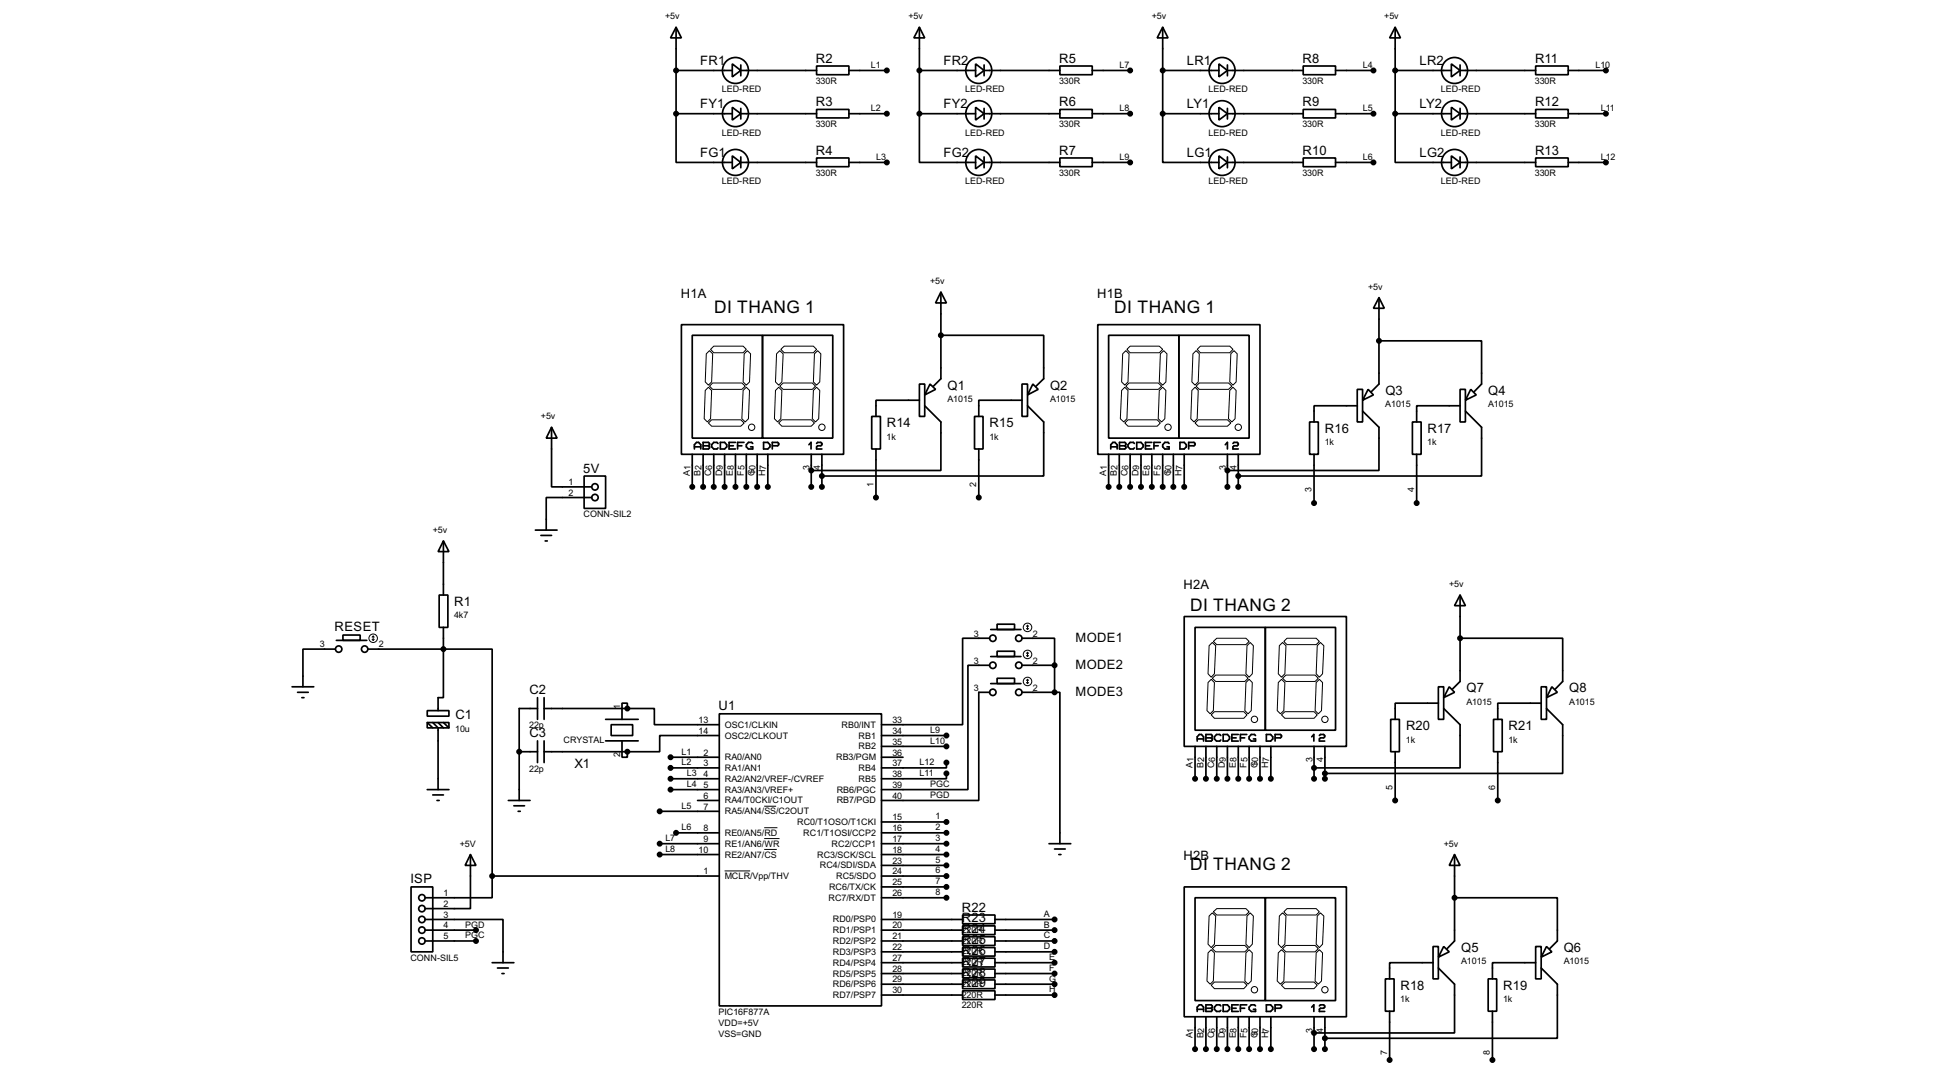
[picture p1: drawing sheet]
<svg xmlns="http://www.w3.org/2000/svg" width="460mm" height="256mm" viewBox="0 0 460 256" stroke-linecap="round" stroke-linejoin="round" font-family="sans-serif">
<g fill="none" stroke="#000" stroke-width=".4">
<path d="M158.8 6.4l1.3 2.5h-2.6zM158.8 16.6h13.2M158.8 6.4v20.3M172 15l2 1.6-2 1.5zM174 16.6h17.8M174 15.3v2.5M191.8 15.5h7.6v2.1h-7.6zM199.4 16.6h8.9M216 6.4l1.2 2.5h-2.5zM216 16.6h13.2M216 6.4v20.3M229.2 15l2 1.6-2 1.5z"/>
<path d="M231.2 16.6h17.8M231.2 15.3v2.5M249 15.5h7.6v2.1h-7.6zM256.6 16.6h8.9M273.1 6.4l1.3 2.5h-2.6zM273.1 6.4v20.3M273.1 16.6h13.2M286.3 15l2 1.6-2 1.5zM288.3 15.3v2.5M288.3 16.6h17.8M306.1 15.5h7.6v2.1h-7.6zM313.7 16.6h8.9"/>
<path d="M327.7 6.4l1.3 2.5h-2.6zM327.7 16.6h13.2M327.7 6.4v20.3M340.9 15l2.1 1.6-2.1 1.5zM343 16.6h17.7M343 15.3v2.5M360.7 15.5h7.7v2.1h-7.7zM368.4 16.6h8.8M158.8 26.7v11.5h13.2M158.8 26.7h13.2M172 25.2l2 1.5-2 1.5zM172 36.6l2 1.6-2 1.5z"/>
<path d="M174 26.7h17.8M174 38.2h17.8M174 25.5v2.5M174 36.9v2.5M191.8 25.7h7.6v2h-7.6zM191.8 37.1h7.6v2.1h-7.6zM199.4 26.7h8.9M199.4 38.2h8.9M216 26.7v11.5h13.2M216 26.7h13.2M229.2 25.2l2 1.5-2 1.5zM229.2 36.6l2 1.6-2 1.5z"/>
<path d="M231.2 26.7h17.8M231.2 38.2h17.8M231.2 25.5v2.5M231.2 36.9v2.5M249 25.7h7.6v2h-7.6zM249 37.1h7.6v2.1h-7.6zM256.6 26.7h8.9M256.6 38.2h8.9M273.1 26.7v11.5h13.2M273.1 26.7h13.2M286.3 25.2l2 1.5-2 1.5zM286.3 36.6l2 1.6-2 1.5z"/>
<path d="M288.3 25.5v2.5M288.3 36.9v2.5M288.3 26.7h17.8M288.3 38.2h17.8M306.1 25.7h7.6v2h-7.6zM306.1 37.1h7.6v2.1h-7.6zM313.7 26.7h8.9M313.7 38.2h8.9M327.7 26.7v11.5h13.2M327.7 26.7h13.2M340.9 25.2l2.1 1.5-2.1 1.5zM340.9 36.6l2.1 1.6-2.1 1.5z"/>
<path d="M343 26.7h17.7M343 38.2h17.7M343 25.5v2.5M343 36.9v2.5M360.7 25.7h7.7v2h-7.7zM360.7 37.1h7.7v2.1h-7.7zM368.4 26.7h8.8M368.4 38.2h8.8M160.1 76.3h38.1v30.4h-38.1zM162.6 78.8h16.5v24.1h-16.5zM179.1 78.8h16.5v24.1h-16.5zM221 68.6l1.3 2.6h-2.5z"/>
<path d="M221 78.8h24.2v10.2l-1.8 1.7M221 68.6v20.4l-1.7 1.7M257.9 76.3h38.1v30.4h-38.1zM260.4 78.8h16.5v24.1h-16.5zM276.9 78.8h16.5v24.1h-16.5zM323.9 69.9l1.3 2.5h-2.6zM323.9 69.9v20.3l-1.8 1.8M204.8 97.8h2v7.7h-2zM216 90.2h1.2v7.6h-1.2zM216 94h-10.2v3.8M217.2 95.3l3.8 3.8v11.4h-30.4M218.5 90.2l1.3 1.3-2.6 1.3z"/>
<path d="M228.9 97.8h2v7.7h-2zM240.1 90.2h1.3v7.6h-1.3zM240.1 94h-10.2v3.8M241.4 95.3l3.8 3.8v12.7h-52.1M242.6 90.2l1.3 1.3-2.5 1.3zM307.6 99.1h2.1v7.6h-2.1zM318.8 91.5h1.3v7.6h-1.3zM318.8 95.3h-10.1v3.8M320.1 96.6l3.8 3.8v10.1h-35.6M321.4 91.5l1.2 1.3-2.5 1.2zM323.9 80.1h24.1v10.1l-1.7 1.8M331.8 99.1h2v7.6h-2z"/>
<path d="M343 91.5h1.2v7.6h-1.2zM343 95.3h-10.2v3.8M344.2 96.6l3.8 3.8v11.4h-57.1M345.5 91.5l1.3 1.3-2.6 1.2zM129.6 100.4l1.3 2.5h-2.6zM129.6 100.4v14h9.4M137.2 111.8h5.1v7.6h-5.1zM139 116.9h-10.7v7.6M162.6 106.7v7.7M163.1 105.5v-1l.5-.6h.5l.5 .6v1M163.1 105h1.5M165.2 103.9h1.2l.3 .3v.3l-.3 .2 .3 .5-.3 .3h-1.2z"/>
<path d="M165.2 106.7v7.7M165.2 104.7h1.2M167.7 106.7v7.7M168.7 104.2l-.3-.3h-.7l-.5 .6v.5l.5 .5h.7l.3-.3M169.2 103.9h1l.5 .6v.5l-.5 .5h-1zM170.2 106.7v7.7M171.3 104.7h1M172.8 106.7v7.7M172.8 103.9h-1.5v1.6h1.5M173.3 104.7h1M174.8 103.9h-1.5v1.6M175.3 106.7v7.7"/>
<path d="M176.8 104.2l-.2-.3h-.8l-.5 .6v.5l.5 .5h1v-.5h-.5M177.9 106.7v7.7M179.4 103.9h1l.5 .6v.5l-.5 .5h-1zM180.4 106.7v7.7M181.4 104.7h1.3l.2-.2v-.3l-.2-.3h-1.3v1.6M190 104.5l.5-.6v1.6M190.6 106.7v7.7M191.8 104.2l.3-.3h.7l.3 .3v.3l-.3 .2h-.7l-.3 .3v.5h1.3M193.1 106.7v7.7M205.8 105.5v11.4M229.9 105.5v11.4M260.4 106.7v7.7"/>
<path d="M260.9 105.5v-1l.5-.6h.5l.5 .6v1M260.9 105h1.5M262.9 106.7v7.7M263 103.9h1.2l.3 .3v.3l-.3 .2 .3 .5-.3 .3h-1.2zM263 104.7h1.2M265.5 106.7v7.7M266.5 104.2l-.3-.3h-.7l-.5 .6v.5l.5 .5h.7l.3-.3M267 103.9h1l.5 .6v.5l-.5 .5h-1zM268 106.7v7.7M269.1 104.7h1M270.6 106.7v7.7M270.6 103.9h-1.5v1.6h1.5"/>
<path d="M271.1 104.7h1M272.6 103.9h-1.5v1.6M273.1 106.7v7.7M274.6 104.2l-.2-.3h-.8l-.5 .6v.5l.5 .5h1v-.5h-.5M275.6 106.7v7.7M277.2 103.9h1l.5 .6v.5l-.5 .5h-1zM278.2 106.7v7.7M279.2 104.7h1.3l.2-.2v-.3l-.2-.3h-1.3v1.6M287.8 104.5l.5-.6v1.6M288.3 106.7v7.7M289.6 104.2l.3-.3h.7l.3 .3v.3l-.3 .2h-.7l-.3 .3v.5h1.3M290.9 106.7v7.7"/>
<path d="M308.7 106.7v11.5M332.8 106.7v11.5M103.2 139.8h2v7.6h-2zM104.2 127.1l1.3 2.5h-2.6zM104.2 127.1v12.7M125.8 124.5h5.1M127.1 125.8h2.5M128.1 127.1h.5M343 139.8l1.2 2.5h-2.5zM343 139.8v20.3l-1.8 1.8M78.8 152.5h-7.6v8.8M79 150.4h7.2"/>
<path d="M80.6 149.2h4v1.2h-4zM86.4 152.5h17.8M104.2 152.5v11.4h-1.3v3M104.2 152.5h11.4v53.3M104.2 147.4v5.1M232.5 149.9h-6.4v20.3h-19M232.5 156.3h-5.1v29.2h-20.3M232.7 147.9h7.1M232.7 154.2h7.1M234.2 146.6h4.1v1.3h-4.1zM234.2 153h4.1v1.2h-4.1zM234.2 159.3h4.1v1.3h-4.1z"/>
<path d="M240.1 149.9h7.6v6.4M240.1 156.3h7.6M247.7 156.3v6.3M278.2 144.8h38.1v30.5h-38.1zM280.7 147.4h16.5v24.1h-16.5zM297.2 147.4h16.5v24.1h-16.5zM343 149.9h24.1v10.2l-1.8 1.8M68.6 161.3h5.1M69.9 162.6h2.5M70.9 163.9h.5M100.4 166.9h5.1v1.3h-5.1zM100.4 169.7h5.1v1.3h-5.1z"/>
<path d="M100.4 169.7l1.3 1.3M101.7 169.7l1.2 1.3v14.5M102.9 169.7l1.3 1.3M104.2 169.7l1.3 1.3M122 176.6h4.3M126.3 166.4h-4.3v21.6M126.3 163.9v5.1M126.3 174v5.1M127.8 166.4h19.6M127.8 176.6h19.6M127.8 163.9v5.1M127.8 174v5.1"/>
<path d="M142.3 169h7.6M142.3 174h7.6M143.6 170.2h5v2.6h-5zM146.1 174v3.9h1.3v-1.3M147.4 166.4h6.3v3.8h15.3M147.4 166.4v-1.2h-1.3v3.8M157.5 177.9h11.5M169 167.7h38.1v68.6h-38.1zM169 172.8h-14v3.8h-7.6M207.1 177.9h5M207.1 172.8h15.2M207.1 175.3h15.2"/>
<path d="M222.3 179.1v1.3h-15.2M232.5 162.6h-2.6v25.4h-22.8M232.7 160.6h7.1M240.1 162.6h7.6M247.7 162.6h1.3v35.6M280.7 175.3v7.6M281.2 174.1v-1l.5-.6h.5l.5 .6v1M281.2 173.6h1.5M283.3 172.5h1.2l.3 .3v.3l-.3 .2 .3 .5-.3 .3h-1.2zM283.3 175.3v7.6M283.3 173.3h1.2M285.8 175.3v7.6"/>
<path d="M286.8 172.8l-.3-.3h-.7l-.5 .6v.5l.5 .5h.7l.3-.3M287.3 172.5h1l.5 .6v.5l-.5 .5h-1zM288.3 175.3v7.6M289.4 173.3h1M290.9 175.3v7.6M290.9 172.5h-1.5v1.6h1.5M291.4 173.3h1M292.9 172.5h-1.5v1.6M293.4 175.3v7.6M294.9 172.8l-.2-.3h-.8l-.5 .6v.5l.5 .5h1v-.5h-.5M296 175.3v7.6M297.5 172.5h1l.5 .6v.5l-.5 .5h-1z"/>
<path d="M298.5 175.3v7.6M299.5 173.3h1.3l.2-.2v-.3l-.2-.3h-1.3v1.6M308.1 173.1l.5-.6v1.6M308.7 175.3v7.6M309.9 172.8l.3-.3h.7l.3 .3v.3l-.3 .2h-.7l-.3 .3v.5h1.3M311.2 175.3v7.6M326.7 169h2v7.6h-2zM327.7 176.6v11.4M337.9 161.3h1.2v7.7h-1.2zM337.9 165.2h-10.2v3.8M339.1 166.4l3.9 3.8v10.2h-34.3M340.4 161.3l1.3 1.3-2.6 1.3z"/>
<path d="M350.8 169h2.1v7.6h-2.1zM351.8 176.6v11.4M362 161.3h1.3v7.7h-1.3zM362 165.2h-10.2v3.8M363.3 166.4l3.8 3.8v11.5h-55.9M364.5 161.3l1.3 1.3-2.5 1.3zM100.4 185.5h5.1M101.7 186.7h2.5M102.7 188h.5M119.4 188h5.1M120.7 189.3h2.5M121.7 190.6h.5"/>
<path d="M155 190.6h14M155 198.2h14M157.5 180.4h11.5M157.5 182.9h11.5M157.5 185.5h11.5M158.8 195.6h10.2M163.9 188h5.1M207.1 195.6h15.2M207.1 198.2h15.2M207.1 193.1h15.2M222.3 181.7v1.2h-15.2M246.4 198.2h5.1"/>
<path d="M247.7 199.4h2.5M96.6 208.3h5.1v15.3h-5.1zM99.9 216h18.3v10.1M99.9 218.5h11.9M110.5 200.7l1.3 2.6h-2.5zM110.5 200.7v12.7h-10.6M115.6 205.8v5.1h-15.7M115.6 205.8h53.4M155 200.7h14M207.1 200.7h15.2M207.1 203.3h15.2M207.1 205.8h15.2"/>
<path d="M207.1 208.3h15.2M207.1 210.9h15.2M207.1 216h19M207.1 218.5h19M226.1 214.9h7.6v2.1h-7.6zM226.1 217.5h7.6v2h-7.6zM233.7 216h14M233.7 218.5h14M248.7 200.7h.5M278.2 208.3h38.1v30.5h-38.1zM280.7 210.9h16.5v24.1h-16.5zM297.2 210.9h16.5v24.1h-16.5z"/>
<path d="M341.7 200.7l1.3 2.6h-2.6zM341.7 210.9h24.1v10.1l-1.8 1.8M341.7 200.7v20.3l-1.8 1.8M99.9 221h11.9M115.6 226.1h5.1M116.9 227.4h2.5M117.9 228.7h.5M207.1 221h19M207.1 223.6h19M207.1 226.1h19M207.1 228.7h19M207.1 231.2h19"/>
<path d="M207.1 233.7h19M226.1 220h7.6v2.1h-7.6zM226.1 222.6h7.6v2h-7.6zM226.1 225.1h7.6v2h-7.6zM226.1 227.6h7.6v2.1h-7.6zM226.1 230.2h7.6v2h-7.6zM226.1 232.7h7.6v2.1h-7.6zM233.7 221h14M233.7 223.6h14M233.7 226.1h14M233.7 228.7h14M233.7 231.2h14"/>
<path d="M233.7 233.7h14M280.7 238.8v7.6M281.2 237.6v-1l.5-.6h.5l.5 .6v1M281.2 237.1h1.5M283.3 236h1.2l.3 .3v.3l-.3 .2 .3 .5-.3 .3h-1.2zM283.3 238.8v7.6M283.3 236.8h1.2M285.8 238.8v7.6M286.8 236.3l-.3-.3h-.7l-.5 .6v.5l.5 .5h.7l.3-.3M287.3 236h1l.5 .6v.5l-.5 .5h-1zM288.3 238.8v7.6M289.4 236.8h1"/>
<path d="M290.9 238.8v7.6M290.9 236h-1.5v1.6h1.5M291.4 236.8h1M292.9 236h-1.5v1.6M293.4 238.8v7.6M294.9 236.3l-.2-.3h-.8l-.5 .6v.5l.5 .5h1v-.5h-.5M296 238.8v7.6M297.5 236h1l.5 .6v.5l-.5 .5h-1zM298.5 238.8v7.6M299.5 236.8h1.3l.2-.2v-.3l-.2-.3h-1.3v1.6M308.1 236.6l.5-.6v1.6M308.7 238.8v7.6"/>
<path d="M309.9 236.3l.3-.3h.7l.3 .3v.3l-.3 .2h-.7l-.3 .3v.5h1.3M311.2 238.8v7.6M325.4 229.9h2.1v7.6h-2.1zM326.4 237.5v11.5M336.6 222.3h1.3v7.6h-1.3zM336.6 226.1h-10.2v3.8M337.9 227.4l3.8 3.8v11.4h-33M339.1 222.3l1.3 1.3-2.5 1.2zM349.6 229.9h2v7.6h-2zM350.6 237.5v11.5M360.7 222.3h1.3v7.6h-1.3zM360.7 226.1h-10.1v3.8"/>
<path d="M362 227.4l3.8 3.8v12.7h-54.6M363.3 222.3l1.2 1.3-2.5 1.2z"/>
<circle cx="172.7" cy="16.6" r="3.1"/>
<circle cx="229.9" cy="16.6" r="3.1"/>
<circle cx="287" cy="16.6" r="3.1"/>
<circle cx="341.6" cy="16.6" r="3.1"/>
<circle cx="172.7" cy="38.2" r="3.1"/>
<circle cx="172.7" cy="26.7" r="3.1"/>
<circle cx="229.9" cy="38.2" r="3.1"/>
<circle cx="229.9" cy="26.7" r="3.1"/>
<circle cx="287" cy="38.2" r="3.1"/>
<circle cx="287" cy="26.7" r="3.1"/>
<circle cx="341.6" cy="38.2" r="3.1"/>
<circle cx="341.6" cy="26.7" r="3.1"/>
<circle cx="139.7" cy="116.9" r=".75"/>
<circle cx="139.7" cy="114.4" r=".75"/>
<circle cx="79.5" cy="152.5" r=".75"/>
<circle cx="85.6" cy="152.5" r=".75"/>
<circle cx="233.2" cy="149.9" r=".75"/>
<circle cx="233.2" cy="156.3" r=".75"/>
<circle cx="239.3" cy="149.9" r=".75"/>
<circle cx="239.3" cy="156.3" r=".75"/>
<circle cx="233.2" cy="162.6" r=".75"/>
<circle cx="239.3" cy="162.6" r=".75"/>
<circle cx="99.1" cy="210.9" r=".75"/>
<circle cx="99.1" cy="213.4" r=".75"/>
<circle cx="99.1" cy="218.5" r=".75"/>
<circle cx="99.1" cy="216" r=".75"/>
<circle cx="99.1" cy="221" r=".75"/>
</g>
<circle cx="122" cy="176.6" r=".2" fill="#000"/>
<g fill="none" stroke="#000" stroke-width=".23">
<path d="M166.4 99.4l.8-.8h6.8l.8 .8-.8 .7h-6.8zM166.4 91l.8 .7-.3 6.7-.7 .7-.8-.7 .3-6.7zM166.7 90.7l.7-.7h6.9l.8 .7-.8 .8h-6.9zM166.7 82.4l.7 .7-.2 6.6-.8 .8-.7-.8 .2-6.6zM166.9 82.1l.8-.8h6.9l.7 .8-.7 .8h-6.9zM174.6 91.7l.7-.7 .8 .7-.3 6.7-.7 .7-.8-.7zM174.8 83.1l.8-.7 .7 .7-.2 6.6-.8 .8-.7-.8zM182.2 91.7l.7-.7 .8 .7-.3 6.7-.7 .7-.8-.7zM182.4 83.1l.8-.7 .8 .7-.3 6.6-.8 .8-.7-.8zM182.9 99.4l.8-.8h6.9l.7 .8-.7 .7h-6.9zM183.2 90.7l.8-.7h6.8l.8 .7-.8 .8h-6.8zM183.4 82.1l.8-.8h6.9l.7 .8-.7 .8h-6.9z"/>
<path d="M191.1 91.7l.7-.7 .8 .7-.3 6.7-.7 .7-.8-.7zM191.3 83.1l.8-.7 .7 .7-.2 6.6-.8 .8-.7-.8zM263.7 83.1l.8-.7 .7 .7-.2 6.6-.8 .8-.7-.8zM264.2 91l.8 .7-.3 6.7-.7 .7-.8-.7 .3-6.7zM264.7 82.1l.8-.8h6.8l.8 .8-.8 .8h-6.8zM265 98.6h6.8l.8 .8-.8 .7h-6.8l-.8-.7zM265.2 90h6.9l.8 .7-.8 .8h-6.9l-.7-.8zM272.3 91.7l.8-.7 .8 .7-.3 6.7-.7 .7-.8-.7zM272.6 83.1l.8-.7 .7 .7-.2 6.6-.8 .8-.8-.8zM280.2 83.1l.8-.7 .7 .7-.2 6.6-.8 .8-.7-.8zM280.7 99.4l.8-.8h6.8l.8 .8-.8 .7h-6.8zM280.7 91l.8 .7-.3 6.7-.7 .7-.8-.7 .3-6.7z"/>
<path d="M281 90.7l.7-.7h6.9l.8 .7-.8 .8h-6.9zM281.2 82.1l.8-.8h6.9l.7 .8-.7 .8h-6.9zM289.1 83.1l.8-.7 .7 .7-.2 6.6-.8 .8-.7-.8zM289.6 91l.8 .7-.3 6.7-.7 .7-.8-.7 .3-6.7zM87.4 150.2l.3 .2M87.7 149.4v1M87.7 149.4l-.3 .3M87.7 149.4l.2 .3M87.9 150.2l-.2 .2M241.1 147.6l.3 .3M241.1 154l.3 .2M241.4 146.9v1"/>
<path d="M241.4 153.2v1M241.4 159.6v1M241.4 146.9l-.3 .2M241.4 146.9l.2 .2M241.4 153.2l-.3 .3M241.4 153.2l.2 .3M241.4 159.6l-.3 .2M241.4 159.6l.2 .2M241.6 147.6l-.2 .3M241.6 154l-.2 .2M284 151.7l.8-.8 .8 .8-.3 6.6-.8 .8-.7-.8zM284.8 159.3l.8-.7h6.8l.8 .7-.8 .8h-6.8z"/>
<path d="M285 150.7l.8-.8h6.9l.7 .8-.7 .7h-6.9zM293.7 150.9l.7 .8-.2 6.6-.8 .8-.7-.8 .2-6.6zM301.3 159.3l.8-.7h6.8l.8 .7-.8 .8h-6.8zM301.3 150.9l.8 .8-.3 6.6-.8 .8-.7-.8 .2-6.6zM301.6 150.7l.7-.8h6.9l.7 .8-.7 .7h-6.9zM309.4 151.7l.8-.8 .8 .8-.3 6.6-.8 .8-.7-.8zM309.9 159.6l.8 .7-.3 6.6-.7 .8-.8-.8 .3-6.6zM241.1 160.3l.3 .3M241.6 160.3l-.2 .3M283.8 160.3l.7-.7 .8 .7-.3 6.6-.7 .8-.8-.8zM284.5 167.9l.8-.7h6.9l.7 .7-.7 .8h-6.9zM292.7 160.3l.7-.7 .8 .7-.3 6.6-.7 .8-.8-.8z"/>
<path d="M300.3 160.3l.7-.7 .8 .7-.2 6.6-.8 .8-.8-.8zM301 167.9l.8-.7h6.9l.7 .7-.7 .8h-6.9zM179.5 189.4h2.8M179.5 194.4h3.1M179.5 197h3.6M179.5 199.5h3M170.2 204.6h6M284 215.2l.8-.8 .8 .8-.3 6.6-.8 .8-.7-.8zM285 214.2l.8-.8h6.9l.7 .8-.7 .7h-6.9zM292.9 215.2l.8-.8 .7 .8-.2 6.6-.8 .8-.7-.8zM300.5 215.2l.8-.8 .8 .8-.3 6.6-.8 .8-.7-.8zM301.6 214.2l.7-.8h6.9l.7 .8-.7 .7h-6.9z"/>
<path d="M309.4 215.2l.8-.8 .8 .8-.3 6.6-.8 .8-.7-.8zM284.5 231.4l.8-.7h6.9l.7 .7-.7 .8h-6.9zM284.5 223.1l.8 .7-.3 6.6-.7 .8-.8-.8 .3-6.6zM284.8 222.8l.8-.7h6.8l.8 .7-.8 .8h-6.8zM292.7 223.8l.7-.7 .8 .7-.3 6.6-.7 .8-.8-.8zM300.3 223.8l.7-.7 .8 .7-.2 6.6-.8 .8-.8-.8zM301 231.4l.8-.7h6.9l.7 .7-.7 .8h-6.9zM301.3 222.8l.8-.7h6.8l.8 .7-.8 .8h-6.8zM309.2 223.8l.7-.7 .8 .7-.3 6.6-.7 .8-.8-.8z"/>
<circle cx="176.5" cy="100.4" r=".75"/>
<circle cx="193" cy="100.4" r=".75"/>
<circle cx="274.3" cy="100.4" r=".75"/>
<circle cx="290.8" cy="100.4" r=".75"/>
<circle cx="87.6" cy="149.9" r="1"/>
<circle cx="241.3" cy="153.7" r="1"/>
<circle cx="241.3" cy="147.4" r="1"/>
<circle cx="241.3" cy="160.1" r="1"/>
<circle cx="294.6" cy="169" r=".75"/>
<circle cx="311.2" cy="169" r=".75"/>
<circle cx="294.6" cy="232.5" r=".75"/>
<circle cx="311.2" cy="232.5" r=".75"/>
</g>
<g fill="#000" stroke="#000" stroke-width=".4">
<circle cx="158.8" cy="16.6" r=".5"/>
<circle cx="208.3" cy="16.6" r=".5"/>
<circle cx="215.9" cy="16.6" r=".5"/>
<circle cx="265.4" cy="16.6" r=".5"/>
<circle cx="273.1" cy="16.6" r=".5"/>
<circle cx="322.6" cy="16.6" r=".5"/>
<circle cx="327.7" cy="16.6" r=".5"/>
<circle cx="377.2" cy="16.6" r=".5"/>
<circle cx="158.8" cy="26.7" r=".5"/>
<circle cx="208.3" cy="26.7" r=".5"/>
<circle cx="208.3" cy="38.2" r=".5"/>
<circle cx="215.9" cy="26.7" r=".5"/>
<circle cx="265.4" cy="38.2" r=".5"/>
<circle cx="265.4" cy="26.7" r=".5"/>
<circle cx="273.1" cy="26.7" r=".5"/>
<circle cx="322.6" cy="26.7" r=".5"/>
<circle cx="322.6" cy="38.2" r=".5"/>
<circle cx="327.7" cy="26.7" r=".5"/>
<circle cx="377.2" cy="26.7" r=".5"/>
<circle cx="377.2" cy="38.2" r=".5"/>
<circle cx="221" cy="78.8" r=".5"/>
<circle cx="323.9" cy="80.1" r=".5"/>
<circle cx="162.6" cy="114.4" r=".5"/>
<circle cx="165.1" cy="114.4" r=".5"/>
<circle cx="167.6" cy="114.4" r=".5"/>
<circle cx="170.2" cy="114.4" r=".5"/>
<circle cx="172.7" cy="114.4" r=".5"/>
<circle cx="175.3" cy="114.4" r=".5"/>
<circle cx="177.8" cy="114.4" r=".5"/>
<circle cx="180.3" cy="114.4" r=".5"/>
<circle cx="190.5" cy="114.4" r=".5"/>
<circle cx="190.5" cy="110.5" r=".5"/>
<circle cx="193" cy="114.4" r=".5"/>
<circle cx="193" cy="111.8" r=".5"/>
<circle cx="205.7" cy="116.9" r=".5"/>
<circle cx="229.9" cy="116.9" r=".5"/>
<circle cx="260.4" cy="114.4" r=".5"/>
<circle cx="262.9" cy="114.4" r=".5"/>
<circle cx="265.4" cy="114.4" r=".5"/>
<circle cx="268" cy="114.4" r=".5"/>
<circle cx="270.5" cy="114.4" r=".5"/>
<circle cx="273.1" cy="114.4" r=".5"/>
<circle cx="275.6" cy="114.4" r=".5"/>
<circle cx="278.1" cy="114.4" r=".5"/>
<circle cx="288.3" cy="110.5" r=".5"/>
<circle cx="288.3" cy="114.4" r=".5"/>
<circle cx="290.8" cy="111.8" r=".5"/>
<circle cx="290.8" cy="114.4" r=".5"/>
<circle cx="308.6" cy="118.2" r=".5"/>
<circle cx="332.7" cy="118.2" r=".5"/>
<circle cx="104.1" cy="152.5" r=".5"/>
<circle cx="247.7" cy="156.3" r=".5"/>
<circle cx="342.9" cy="149.9" r=".5"/>
<circle cx="121.9" cy="176.6" r=".5"/>
<circle cx="147.3" cy="176.6" r=".5"/>
<circle cx="147.3" cy="166.4" r=".5"/>
<circle cx="157.5" cy="177.9" r=".5"/>
<circle cx="222.3" cy="172.8" r=".5"/>
<circle cx="222.3" cy="175.3" r=".5"/>
<circle cx="222.3" cy="179.1" r=".5"/>
<circle cx="247.7" cy="162.6" r=".5"/>
<circle cx="154.9" cy="198.2" r=".5"/>
<circle cx="154.9" cy="190.6" r=".5"/>
<circle cx="157.5" cy="185.5" r=".5"/>
<circle cx="157.5" cy="180.4" r=".5"/>
<circle cx="157.5" cy="182.9" r=".5"/>
<circle cx="158.8" cy="195.6" r=".5"/>
<circle cx="222.3" cy="195.6" r=".5"/>
<circle cx="222.3" cy="193.1" r=".5"/>
<circle cx="222.3" cy="198.2" r=".5"/>
<circle cx="222.3" cy="181.7" r=".5"/>
<circle cx="280.7" cy="182.9" r=".5"/>
<circle cx="283.2" cy="182.9" r=".5"/>
<circle cx="285.8" cy="182.9" r=".5"/>
<circle cx="288.3" cy="182.9" r=".5"/>
<circle cx="290.8" cy="182.9" r=".5"/>
<circle cx="293.4" cy="182.9" r=".5"/>
<circle cx="295.9" cy="182.9" r=".5"/>
<circle cx="298.5" cy="182.9" r=".5"/>
<circle cx="308.6" cy="180.4" r=".5"/>
<circle cx="308.6" cy="182.9" r=".5"/>
<circle cx="311.2" cy="182.9" r=".5"/>
<circle cx="311.2" cy="181.7" r=".5"/>
<circle cx="327.7" cy="188" r=".5"/>
<circle cx="351.8" cy="188" r=".5"/>
<circle cx="111.8" cy="218.5" r=".5"/>
<circle cx="115.6" cy="205.8" r=".5"/>
<circle cx="154.9" cy="200.7" r=".5"/>
<circle cx="222.3" cy="210.9" r=".5"/>
<circle cx="222.3" cy="203.3" r=".5"/>
<circle cx="222.3" cy="205.8" r=".5"/>
<circle cx="222.3" cy="200.7" r=".5"/>
<circle cx="222.3" cy="208.3" r=".5"/>
<circle cx="247.7" cy="218.5" r=".5"/>
<circle cx="247.7" cy="216" r=".5"/>
<circle cx="341.6" cy="210.9" r=".5"/>
<circle cx="111.8" cy="221" r=".5"/>
<circle cx="247.7" cy="228.7" r=".5"/>
<circle cx="247.7" cy="231.2" r=".5"/>
<circle cx="247.7" cy="223.6" r=".5"/>
<circle cx="247.7" cy="233.7" r=".5"/>
<circle cx="247.7" cy="221" r=".5"/>
<circle cx="247.7" cy="226.1" r=".5"/>
<circle cx="280.7" cy="246.4" r=".5"/>
<circle cx="283.2" cy="246.4" r=".5"/>
<circle cx="285.8" cy="246.4" r=".5"/>
<circle cx="288.3" cy="246.4" r=".5"/>
<circle cx="290.8" cy="246.4" r=".5"/>
<circle cx="293.4" cy="246.4" r=".5"/>
<circle cx="295.9" cy="246.4" r=".5"/>
<circle cx="298.5" cy="246.4" r=".5"/>
<circle cx="308.6" cy="242.6" r=".5"/>
<circle cx="308.6" cy="246.4" r=".5"/>
<circle cx="311.2" cy="243.9" r=".5"/>
<circle cx="311.2" cy="246.4" r=".5"/>
<circle cx="326.4" cy="249" r=".5"/>
<circle cx="350.5" cy="249" r=".5"/>
</g>
<g font-size="4.6">
<text x="167.7" y="73.6">DI THANG 1</text>
<text x="261.7" y="73.6">DI THANG 1</text>
<text x="279.5" y="143.4">DI THANG 2</text>
<text x="279.5" y="204.4">DI THANG 2</text>
</g>
<g font-size="3.4">
<text x="164.5" y="15.2">FR1</text>
<text x="191.7" y="14.7">R2</text>
<text x="221.6" y="15.2">FR2</text>
<text x="248.8" y="14.7">R5</text>
<text x="278.8" y="15.2">LR1</text>
<text x="306" y="14.7">R8</text>
<text x="333.4" y="15.2">LR2</text>
<text x="360.6" y="14.7">R11</text>
<text x="164.5" y="25.4">FY1</text>
<text x="191.7" y="24.9">R3</text>
<text x="221.6" y="25.4">FY2</text>
<text x="248.8" y="24.9">R6</text>
<text x="278.8" y="25.4">LY1</text>
<text x="306" y="24.9">R9</text>
<text x="333.4" y="25.4">LY2</text>
<text x="360.6" y="24.9">R12</text>
<text x="164.5" y="36.8">FG1</text>
<text x="191.7" y="36.3">R4</text>
<text x="221.6" y="36.8">FG2</text>
<text x="248.8" y="36.3">R7</text>
<text x="278.8" y="36.8">LG1</text>
<text x="306" y="36.3">R10</text>
<text x="333.4" y="36.8">LG2</text>
<text x="360.6" y="36.3">R13</text>
<text x="159.9" y="69.9">H1A</text>
<text x="257.7" y="69.9">H1B</text>
<text x="222.6" y="91.5">Q1</text>
<text x="246.7" y="91.5">Q2</text>
<text x="325.4" y="92.8">Q3</text>
<text x="349.6" y="92.8">Q4</text>
<text x="208.3" y="100.4">R14</text>
<text x="232.5" y="100.4">R15</text>
<text x="311.2" y="101.7">R16</text>
<text x="335.3" y="101.7">R17</text>
<text x="137" y="111">5V</text>
<text x="106.7" y="142.3">R1</text>
<text x="278" y="138.5">H2A</text>
<text x="78.6" y="148.3">RESET</text>
<text x="252.6" y="150.9">MODE1</text>
<text x="252.6" y="157.2">MODE2</text>
<text x="124.4" y="163.1">C2</text>
<text x="168.8" y="166.9">U1</text>
<text x="252.6" y="163.6">MODE3</text>
<text x="344.5" y="162.6">Q7</text>
<text x="368.6" y="162.6">Q8</text>
<text x="107" y="169">C1</text>
<text x="124.4" y="173.2">C3</text>
<text x="330.3" y="171.5">R20</text>
<text x="354.4" y="171.5">R21</text>
<text x="134.9" y="180.4">X1</text>
<text x="278" y="202">H2B</text>
<text x="96.4" y="207.5">ISP</text>
<text x="226" y="214.1">R22</text>
<text x="226" y="216.7">R23</text>
<text x="226" y="219.2">R24</text>
<text x="226" y="221.8">R25</text>
<text x="226" y="224.3">R26</text>
<text x="226" y="226.8">R27</text>
<text x="343.2" y="223.6">Q5</text>
<text x="367.3" y="223.6">Q6</text>
<text x="226" y="229.4">R28</text>
<text x="226" y="231.9">R29</text>
<text x="329" y="232.5">R18</text>
<text x="353.1" y="232.5">R19</text>
</g>
<g font-size="2.4">
<text x="156.3" y="4.6">+5v</text>
<text x="213.4" y="4.6">+5v</text>
<text x="270.6" y="4.6">+5v</text>
<text x="325.2" y="4.6">+5v</text>
<text x="204.5" y="15.9">L1</text>
<text x="262.9" y="15.9">L7</text>
<text x="320.1" y="15.9">L4</text>
<text x="374.7" y="15.9">L10</text>
<text x="169.5" y="21.7">LED-RED</text>
<text x="191.6" y="19.7">330R</text>
<text x="226.7" y="21.7">LED-RED</text>
<text x="248.8" y="19.7">330R</text>
<text x="283.8" y="21.7">LED-RED</text>
<text x="305.9" y="19.7">330R</text>
<text x="338.4" y="21.7">LED-RED</text>
<text x="360.5" y="19.7">330R</text>
<text x="191.6" y="29.8">330R</text>
<text x="204.5" y="26.1">L2</text>
<text x="248.8" y="29.8">330R</text>
<text x="262.9" y="26.1">L8</text>
<text x="305.9" y="29.8">330R</text>
<text x="320.1" y="26.1">L5</text>
<text x="360.5" y="29.8">330R</text>
<text x="376" y="26.1">L11</text>
<text x="169.5" y="31.8">LED-RED</text>
<text x="226.7" y="31.8">LED-RED</text>
<text x="283.8" y="31.8">LED-RED</text>
<text x="338.4" y="31.8">LED-RED</text>
<text x="191.6" y="41.3">330R</text>
<text x="205.8" y="37.5">L3</text>
<text x="248.8" y="41.3">330R</text>
<text x="262.9" y="37.5">L9</text>
<text x="305.9" y="41.3">330R</text>
<text x="320.1" y="37.5">L6</text>
<text x="360.5" y="41.3">330R</text>
<text x="376" y="37.5">L12</text>
<text x="169.5" y="43.3">LED-RED</text>
<text x="226.7" y="43.3">LED-RED</text>
<text x="283.8" y="43.3">LED-RED</text>
<text x="338.4" y="43.3">LED-RED</text>
<text x="218.5" y="66.7">+5v</text>
<text x="321.4" y="68.1">+5v</text>
<text x="222.5" y="94.5">A1015</text>
<text x="246.6" y="94.5">A1015</text>
<text x="325.4" y="95.7">A1015</text>
<text x="349.5" y="95.7">A1015</text>
<text x="127.1" y="98.5">+5v</text>
<text x="208.3" y="103.4">1k</text>
<text x="232.4" y="103.4">1k</text>
<text x="311.2" y="104.6">1k</text>
<text x="335.3" y="104.6">1k</text>
<text x="133.5" y="114">1</text>
<text x="162" y="111.8" transform="rotate(-90 162 111.8)">A1</text>
<text x="164.6" y="111.8" transform="rotate(-90 164.6 111.8)">B2</text>
<text x="167.1" y="111.8" transform="rotate(-90 167.1 111.8)">C6</text>
<text x="169.6" y="111.8" transform="rotate(-90 169.6 111.8)">D9</text>
<text x="172.2" y="111.8" transform="rotate(-90 172.2 111.8)">E8</text>
<text x="174.7" y="111.8" transform="rotate(-90 174.7 111.8)">F5</text>
<text x="177.3" y="111.8" transform="rotate(-90 177.3 111.8)">G</text>
<text x="177.5" y="111.6" transform="rotate(-90 177.5 111.6)">10</text>
<text x="179.8" y="111.8" transform="rotate(-90 179.8 111.8)">H7</text>
<text x="190.1" y="110.4" transform="rotate(-90 190.1 110.4)">3</text>
<text x="192.6" y="110.4" transform="rotate(-90 192.6 110.4)">4</text>
<text x="259.8" y="111.8" transform="rotate(-90 259.8 111.8)">A1</text>
<text x="262.3" y="111.8" transform="rotate(-90 262.3 111.8)">B2</text>
<text x="264.9" y="111.8" transform="rotate(-90 264.9 111.8)">C6</text>
<text x="267.4" y="111.8" transform="rotate(-90 267.4 111.8)">D9</text>
<text x="270" y="111.8" transform="rotate(-90 270 111.8)">E8</text>
<text x="272.5" y="111.8" transform="rotate(-90 272.5 111.8)">F5</text>
<text x="275" y="111.8" transform="rotate(-90 275 111.8)">G</text>
<text x="275.2" y="111.6" transform="rotate(-90 275.2 111.6)">10</text>
<text x="277.6" y="111.8" transform="rotate(-90 277.6 111.8)">H7</text>
<text x="287.9" y="110.4" transform="rotate(-90 287.9 110.4)">3</text>
<text x="290.5" y="110.4" transform="rotate(-90 290.5 110.4)">4</text>
<text x="133.5" y="116.5">2</text>
<text x="205.2" y="114.3" transform="rotate(-90 205.2 114.3)">1</text>
<text x="229.3" y="114.3" transform="rotate(-90 229.3 114.3)">2</text>
<text x="308.1" y="115.6" transform="rotate(-90 308.1 115.6)">3</text>
<text x="332.2" y="115.6" transform="rotate(-90 332.2 115.6)">4</text>
<text x="101.7" y="125.2">+5v</text>
<text x="137" y="121.5">CONN-SIL2</text>
<text x="340.4" y="137.9">+5v</text>
<text x="106.7" y="145.3">4k7</text>
<text x="228.8" y="149.5">3</text>
<text x="242.6" y="149.5">2</text>
<text x="75.1" y="152.1">3</text>
<text x="89" y="152.1">2</text>
<text x="228.8" y="155.9">3</text>
<text x="242.6" y="155.9">2</text>
<text x="145.7" y="166.4" transform="rotate(-90 145.7 166.4)">1</text>
<text x="228.8" y="162.2">3</text>
<text x="242.6" y="162.2">2</text>
<text x="344.4" y="165.6">A1015</text>
<text x="368.6" y="165.6">A1015</text>
<text x="106.9" y="171.9">10u</text>
<text x="124.3" y="171.1">22p</text>
<text x="164.1" y="169.8">13</text>
<text x="164.1" y="172.4">14</text>
<text x="170.2" y="170.9">OSC1/CLKIN</text>
<text x="170.2" y="173.5">OSC2/CLKOUT</text>
<text x="197.7" y="170.9">RB0/INT</text>
<text x="201.7" y="173.5">RB1</text>
<text x="209.6" y="172.4">34</text>
<text x="209.6" y="169.8">33</text>
<text x="218.5" y="172.2">L9</text>
<text x="132.3" y="174.5">CRYSTAL</text>
<text x="145.7" y="177.7" transform="rotate(-90 145.7 177.7)">2</text>
<text x="160.1" y="177.3">L1</text>
<text x="160.1" y="179.8">L2</text>
<text x="165.3" y="177.5">2</text>
<text x="165.3" y="180">3</text>
<text x="170.2" y="178.6">RA0/AN0</text>
<text x="196.4" y="178.6">RB3/PGM</text>
<text x="201.7" y="176">RB2</text>
<text x="209.6" y="180">37</text>
<text x="209.6" y="177.5">36</text>
<text x="209.6" y="174.9">35</text>
<text x="216" y="179.8">L12</text>
<text x="218.5" y="174.7">L10</text>
<text x="308.3" y="179" transform="rotate(-90 308.3 179)">3</text>
<text x="310.8" y="179" transform="rotate(-90 310.8 179)">4</text>
<text x="330.2" y="174.5">1k</text>
<text x="354.3" y="174.5">1k</text>
<text x="124.3" y="181.2">22p</text>
<text x="161.3" y="182.3">L3</text>
<text x="161.3" y="184.9">L4</text>
<text x="165.3" y="182.5">4</text>
<text x="165.3" y="185.1">5</text>
<text x="170.2" y="181.1">RA1/AN1</text>
<text x="170.2" y="183.6">RA2/AN2/VREF-/CVREF</text>
<text x="201.7" y="183.6">RB5</text>
<text x="201.7" y="181.1">RB4</text>
<text x="209.6" y="185.1">39</text>
<text x="209.6" y="182.5">38</text>
<text x="216" y="182.3">L11</text>
<text x="218.5" y="184.9">PGC</text>
<text x="280.1" y="180.3" transform="rotate(-90 280.1 180.3)">A1</text>
<text x="282.7" y="180.3" transform="rotate(-90 282.7 180.3)">B2</text>
<text x="285.2" y="180.3" transform="rotate(-90 285.2 180.3)">C6</text>
<text x="287.7" y="180.3" transform="rotate(-90 287.7 180.3)">D9</text>
<text x="290.3" y="180.3" transform="rotate(-90 290.3 180.3)">E8</text>
<text x="292.8" y="180.3" transform="rotate(-90 292.8 180.3)">F5</text>
<text x="295.4" y="180.3" transform="rotate(-90 295.4 180.3)">G</text>
<text x="295.6" y="180.2" transform="rotate(-90 295.6 180.2)">10</text>
<text x="297.9" y="180.3" transform="rotate(-90 297.9 180.3)">H7</text>
<text x="327.1" y="185.5" transform="rotate(-90 327.1 185.5)">5</text>
<text x="351.2" y="185.5" transform="rotate(-90 351.2 185.5)">6</text>
<text x="160.1" y="190">L5</text>
<text x="165.3" y="187.6">6</text>
<text x="165.3" y="190.1">7</text>
<text x="170.2" y="188.7">RA4/T0CKI/C1OUT</text>
<text x="170.2" y="191.3">RA5/AN4/SS/C2OUT</text>
<text x="170.2" y="186.2">RA3/AN3/VREF+</text>
<text x="196.5" y="188.7">RB7/PGD</text>
<text x="196.5" y="186.2">RB6/PGC</text>
<text x="209.6" y="187.6">40</text>
<text x="218.5" y="187.4">PGD</text>
<text x="156.3" y="197.6">L7</text>
<text x="160.1" y="195">L6</text>
<text x="165.3" y="195.2">8</text>
<text x="165.3" y="197.8">9</text>
<text x="170.2" y="196.3">RE0/AN5/RD</text>
<text x="187.2" y="193.8">RC0/T1OSO/T1CKI</text>
<text x="188.7" y="196.3">RC1/T1OSI/CCP2</text>
<text x="209.6" y="195.2">16</text>
<text x="209.6" y="197.8">17</text>
<text x="209.6" y="192.7">15</text>
<text x="219.8" y="192.5">1</text>
<text x="219.8" y="195">2</text>
<text x="219.8" y="197.6">3</text>
<text x="108" y="198.9">+5V</text>
<text x="156.3" y="200.1">L8</text>
<text x="164.1" y="200.3">10</text>
<text x="170.2" y="198.9">RE1/AN6/WR</text>
<text x="170.2" y="201.4">RE2/AN7/CS</text>
<text x="191.9" y="201.4">RC3/SCK/SCL</text>
<text x="192.6" y="204">RC4/SDI/SDA</text>
<text x="195.3" y="198.9">RC2/CCP1</text>
<text x="209.6" y="200.3">18</text>
<text x="209.6" y="202.8">23</text>
<text x="219.8" y="200.1">4</text>
<text x="219.8" y="202.7">5</text>
<text x="339.1" y="198.9">+5v</text>
<text x="165.3" y="205.4">1</text>
<text x="170.2" y="206.5">MCLR/Vpp/THV</text>
<text x="194.7" y="209">RC6/TX/CK</text>
<text x="196.4" y="206.5">RC5/SDO</text>
<text x="209.6" y="207.9">25</text>
<text x="209.6" y="205.4">24</text>
<text x="219.8" y="205.2">6</text>
<text x="219.8" y="207.7">7</text>
<text x="104.2" y="210.5">1</text>
<text x="104.2" y="213">2</text>
<text x="104.2" y="215.5">3</text>
<text x="194.6" y="211.6">RC7/RX/DT</text>
<text x="209.6" y="215.5">19</text>
<text x="209.6" y="210.5">26</text>
<text x="219.8" y="210.3">8</text>
<text x="245.2" y="215.4">A</text>
<text x="104.2" y="218.1">4</text>
<text x="104.2" y="220.6">5</text>
<text x="109.3" y="217.9">PGD</text>
<text x="109.3" y="220.4">PGC</text>
<text x="195.6" y="216.7">RD0/PSP0</text>
<text x="195.6" y="219.2">RD1/PSP1</text>
<text x="195.6" y="221.7">RD2/PSP2</text>
<text x="209.6" y="218.1">20</text>
<text x="209.6" y="220.6">21</text>
<text x="225.9" y="219.1">220R</text>
<text x="225.9" y="221.6">220R</text>
<text x="245.2" y="217.9">B</text>
<text x="245.2" y="220.4">C</text>
<text x="96.4" y="225.7">CONN-SIL5</text>
<text x="195.6" y="226.8">RD4/PSP4</text>
<text x="195.6" y="224.3">RD3/PSP3</text>
<text x="209.6" y="225.7">27</text>
<text x="209.6" y="223.2">22</text>
<text x="225.9" y="224.2">220R</text>
<text x="225.9" y="226.7">220R</text>
<text x="245.2" y="223">D</text>
<text x="246.4" y="225.5">E</text>
<text x="343.2" y="226.5">A1015</text>
<text x="367.3" y="226.5">A1015</text>
<text x="195.6" y="231.9">RD6/PSP6</text>
<text x="195.6" y="229.4">RD5/PSP5</text>
<text x="209.6" y="233.3">30</text>
<text x="209.6" y="230.8">29</text>
<text x="209.6" y="228.3">28</text>
<text x="225.9" y="229.2">220R</text>
<text x="225.9" y="231.8">220R</text>
<text x="246.4" y="228.1">F</text>
<text x="246.4" y="230.6">G</text>
<text x="246.4" y="233.1">H</text>
<text x="168.8" y="238.4">PIC16F877A</text>
<text x="195.6" y="234.4">RD7/PSP7</text>
<text x="225.9" y="234.3">220R</text>
<text x="225.9" y="236.9">220R</text>
<text x="328.9" y="235.4">1k</text>
<text x="353.1" y="235.4">1k</text>
<text x="168.8" y="240.9">VDD=+5V</text>
<text x="168.8" y="243.5">VSS=GND</text>
<text x="280.1" y="243.8" transform="rotate(-90 280.1 243.8)">A1</text>
<text x="282.7" y="243.8" transform="rotate(-90 282.7 243.8)">B2</text>
<text x="285.2" y="243.8" transform="rotate(-90 285.2 243.8)">C6</text>
<text x="287.7" y="243.8" transform="rotate(-90 287.7 243.8)">D9</text>
<text x="290.3" y="243.8" transform="rotate(-90 290.3 243.8)">E8</text>
<text x="292.8" y="243.8" transform="rotate(-90 292.8 243.8)">F5</text>
<text x="295.4" y="243.8" transform="rotate(-90 295.4 243.8)">G</text>
<text x="295.6" y="243.7" transform="rotate(-90 295.6 243.7)">10</text>
<text x="297.9" y="243.8" transform="rotate(-90 297.9 243.8)">H7</text>
<text x="308.3" y="242.5" transform="rotate(-90 308.3 242.5)">3</text>
<text x="310.8" y="242.5" transform="rotate(-90 310.8 242.5)">4</text>
<text x="325.8" y="247.7" transform="rotate(-90 325.8 247.7)">7</text>
<text x="350" y="247.7" transform="rotate(-90 350 247.7)">8</text>
</g>
</svg>
